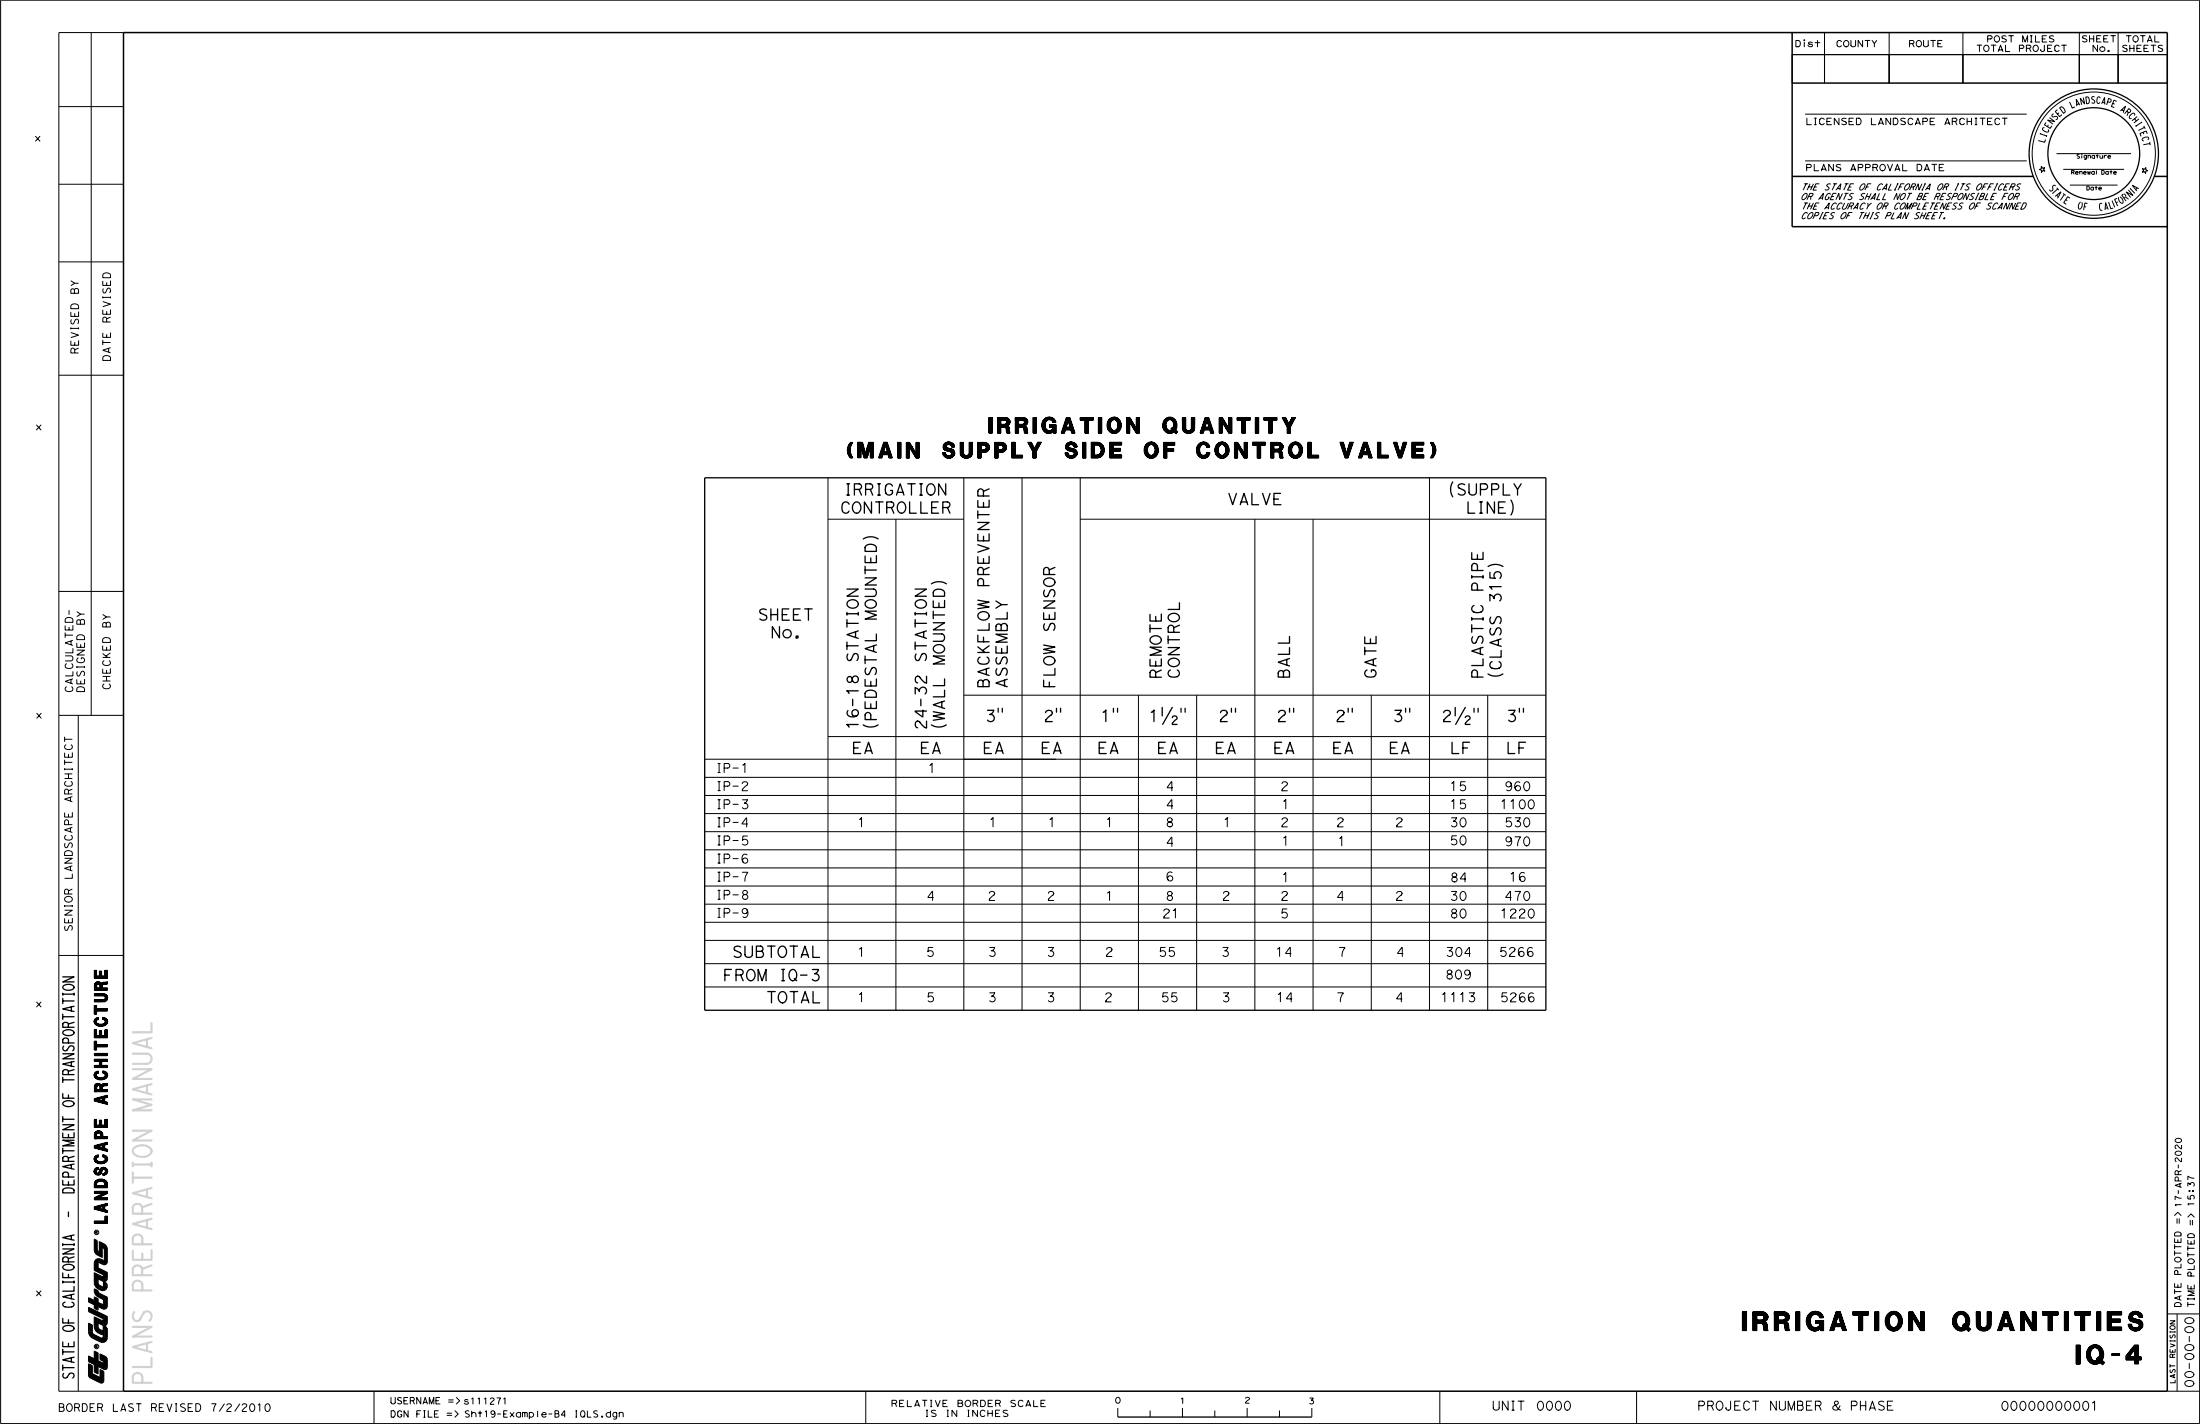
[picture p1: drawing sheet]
<svg xmlns="http://www.w3.org/2000/svg" width="432mm" height="279mm" viewBox="0 0 432 279" stroke-linecap="round" stroke-linejoin="round" font-family="sans-serif">
<g fill="none" stroke="#000" stroke-width=".2">
<path d="M.1 0h431.6v279.3h-431.6zM17.9 6.4v134M24.2 6.4h-12.7v266.6h12.7M351.7 10.7h6.4v5.6h-6.4zM351.7 16.3h73.7M351.7 10.7h73.7M354.1 8.3v.9M358.1 6.4v9.9M358.1 10.7h12.7v5.6h-12.7zM370.8 10.7h14.5v5.6h-14.5zM370.8 6.4v9.9M385.3 6.4v9.9"/>
<path d="M385.3 10.7h22.8v5.6h-22.8zM408.1 6.4v9.9M408.1 10.7h7.6v5.6h-7.6zM415.7 6.4v9.9M415.7 10.7h9.7v5.6h-9.7zM11.5 20.9h12.7M11.5 36.1h12.7M354.3 31.6h43.5M354.3 22.4h43.5M400.6 32.7l.3 .3 .4-.1-.2 .3 .3 .4-.5-.1-.2 .3v-.4l-.5-.1 .5-.2zM403.4 38.5l1.1-.9-.7 1.3M403.5 36.5a.38 .38 0 0 0-.6 0 .38 .38 0 0 0 0 .6v.1a.33 .33 0 0 1-.3 .3 .33 .33 0 0 1-.3-.3"/>
<path d="M403.6 30.1h14.7M403.7 38.3l.3 .3M403.7 36.8l.4 .5M403.9 37.1l-1.1 .9M404.9 38l.5 .3M405 33.2h11.9M405.2 38.2l-.8 1.1M405.4 39.2l.4 .2M406.3 36.3h9.3M406.3 38.9l-.5-.3-.7 1.2 .4 .3M408.4 39.7l-.3 .3-.2 .6a.34 .34 0 0 0 .3 .4 .34 .34 0 0 0 .4-.4l.1-.5-.1-.4M408.6 30.5v.6"/>
<path d="M409.7 39.9l-.5-.1-.2 1.4M412.6 40a.36 .36 0 0 0-.5 0 .36 .36 0 0 0 0 .5 .52 .52 0 0 0 .5 .8v-.1M413.9 39.6l.4 1.4 .4-.2M414.5 39.4l.6 1.3M415.5 38.9l-.5 .2 .6 1.3M415.7 39.6l-.4 .2M416.1 38.6l.4 .4a.5 .5 0 0 1 .3 .4 .5 .5 0 0 1-.4 .5 1.07 1.07 0 0 1-.6-1.2M416.8 38.1l-.3 .2 .8 1.1M416.9 38.9l.3-.3 .6 .5M416.9 38.1l.3 .1v.4M417.7 37.3l.9 1.1-1.3-.7 .9 1M418.1 36.9l.9 1.1"/>
<path d="M419.5 36.9l-.3 .3M419.8 37l-1.3-.6 .9 1.1M420.5 33.1l.4 .1 .3-.3v.4l.4 .2-.5 .1v.4l-.2-.3-.5 .1 .3-.4zM11.5 51.4h12.7M409.1 40.5l.4 .1M413.7 40.8l-.5 .1M413.8 41.1l-.5-1.3-.1 1.4M11.5 73.6h12.7M162.5 93.7v104.5M189.2 93.7v104.5M200.6 93.7v104.5M212 93.7v104.5"/>
<path d="M280.6 93.7v104.5M11.5 116h12.7M162.5 101.9h26.7M175.8 101.9v96.3M212 101.9h91.4M246.3 101.9v96.3M257.7 101.9v96.3M189.2 136.4h114.2M223.4 136.4v61.8M234.9 136.4v61.8M269.1 136.4v61.8M292 136.4v61.8"/>
<path d="M11.5 140.4h12.7M15.4 140.4v132.6M138.3 149h165.1M138.3 152.5h165.1M138.3 156.1h165.1M138.3 159.6h165.1M162.5 144.5h140.9M138.3 163.2h165.1M138.3 166.7h165.1M138.3 170.3h165.1M138.3 173.8h165.1M138.3 177.4h165.1"/>
<path d="M11.5 187.5h12.7M18.5 197.3h.4v.6h2.2v.4h-2.2v.7h-.4v-1.7h.4v.6h2.2v.4h-2.2v.7h-.4zM18.5 190.4h.4v1.1h.6v-1h.4v1h.7v-1.1h.5v1.6h-2.6zM18.5 190.4v1.6M18.5 197.3v1.7M18.6 195v.4M18.6 196.2v.4M18.6 190.4v1.6M18.6 197.3v1.7M18.7 190.4v1.6M18.7 197.3v1.7M18.7 200v.9"/>
<path d="M18.7 195v.4M18.7 196.2v.4M18.7 192.9a.72 .72 0 0 1 1.2 .1l.3-.3 .9-.1-.1 .5-.7 .1-.2 .2v.4h1v.5h-2.6v-1zM18.7 199.9l.6-.3v.4a.45 .45 0 0 0-.4 .5 .45 .45 0 0 0 .5 .4 .88 .88 0 0 0 1.2-.6l-.4-.3v-.4a.88 .88 0 0 1 .9 1 .88 .88 0 0 1-1 .8 1.13 1.13 0 0 1-1.6-1.2zM18.7 199.9v1.1M18.8 199.9v1.1M18.8 190.4v1.6M18.8 197.3v1.7M18.8 199.8v1.3M18.8 195v.4M18.8 196.2v.4M18.9 195v.4"/>
<path d="M18.9 196.2v.4M18.9 190.4v1.6M18.9 197.3v1.7M19 199.7v.5M19 192.7v1.6l-.1-1.6v1.6l-.1-1.5v1.5v-1.5l-.1 1.5v-1.4l-.2 1.4M19 195v.4M19 196.2v.4M19 191.5v.5M19 197.9v.4M19 193.8v.5M19 199.7v.4M19.1 191.5v.5"/>
<path d="M19.1 197.9v.4M19.1 193.8v.5M19.1 195v.4M19.1 196.2v.4M19.1 199.7v.4M19.2 195v.4M19.2 196.2v.4M19.2 191.5v.5M19.2 197.9v.4M19.2 193.8v.5M19.2 199.7v.4M19.3 191.5v.5"/>
<path d="M19.3 197.9v.4M19.3 193.8v.5M19.3 199.7v.3M19.3 195v.4M19.3 196.2v.4M19.3 199.6v.4M19.4 195v.4M19.4 196.2v.4M19.4 191.5v.5M19.4 197.9v.4M19.4 193.8v.5M19.5 193.8v.5"/>
<path d="M19.5 195v.4M19.5 196.2v.4M19.5 191.5v.5M19.5 197.9v.4M19.5 190.5v1.5M19.6 195v.4M19.6 196.2v.4M19.6 190.5v1.5M19.6 197.9v.4M19.6 193.8v.5M19.6 192.8v.5v-.6l-.1 .4v-.4v.4l-.1-.4-.1 .4v-.5v.5l-.1-.5v.5l-.1-.5v.5v-.4l-.1 .5v-.5v.6M19.6 193.3v.5h-.6v-.5a.35 .35 0 0 1 .3-.2 .35 .35 0 0 1 .3 .2"/>
<path d="M19.7 192.8v1.5M19.7 195v.4M19.7 196.2v.4M19.7 190.5v1.5M19.7 197.9v.4M19.8 195v.4M19.8 196.2v.4M19.8 190.5v1.5M19.8 197.9v.4M19.8 192.9v1.4M19.8 193v1.3M19.9 190.5v1.5"/>
<path d="M19.9 197.9v.4M19.9 193v1.3M19.9 195v.4M19.9 196.2v.4M19.9 192.9v1.4M20 195v.4M20 196.2v.4M20 191.5v.5M20 197.9v.4M20 192.9v1.4M20 192.8v1.5M20.1 192.8v1.5"/>
<path d="M20.1 192.8v.5M20.1 193.8v.5M20.1 195v.4M20.1 196.2v.4M20.1 191.5v.5M20.1 197.9v.4M20.2 195v.4M20.2 196.2v.4M20.2 191.5v.5M20.2 197.9v.4M20.2 192.7l-.1 .6M20.2 199.6v.4"/>
<path d="M20.2 192.7v.5M20.2 193.8v.5M20.3 192.7v.5M20.3 193.8v.5M20.3 199.6v.4M20.3 195h-1.8v.4h1.7a.39 .39 0 0 1 .5 .4 .39 .39 0 0 1-.5 .3h-1.7v.5h1.8M20.3 195a.8 .8 0 0 1 .8 .8 .8 .8 0 0 1-.8 .8M20.3 196.1v.5M20.3 195v.4M20.3 191.5v.5M20.3 197.9v.4M20.3 199.6v.5"/>
<path d="M20.4 195v.4M20.4 196.1v.5M20.4 191.5v.5M20.4 197.9v.4M20.4 199.7v.4M20.4 192.7v.5M20.4 193.8v.5M20.4 195l.1 .5M20.5 191.5v.5M20.5 197.9v.4M20.5 192.7v.4M20.5 193.8v.5"/>
<path d="M20.5 199.7v.4M20.5 196.1l-.1 .5M20.5 195v.5M20.5 196.1v.4M20.5 199.7v.5M20.6 195v.5M20.6 196.1v.4M20.6 191.5v.5M20.6 197.9v.4M20.6 192.7v.4M20.6 193.8v.5M20.6 199.7v.6"/>
<path d="M20.6 195v.6M20.6 196v.5M20.6 190.4v1.6M20.6 195.9v.6M20.7 192.7v.4M20.7 193.8v.5M20.7 199.8v1.4M20.7 195.1v1.4M20.7 190.4v1.6M20.7 197.9v.4M20.7 199.8v1.3M20.8 199.8v1.3"/>
<path d="M20.8 195.1v1.3M20.8 190.4v1.6M20.8 197.9v.4M20.8 193.8v.5M20.8 195.2v1.2M20.8 192.7v.4M20.9 192.7v.4M20.9 193.8v.5M20.9 199.9v1.1M20.9 195.2v1.1M20.9 190.4v1.6M20.9 197.9v.4"/>
<path d="M20.9 200v.9M21 195.3v.9M21 190.4v1.6M21 197.9v.4M21 193.8v.5M21 195.4v.8M21 192.6v.5M21 195.4v.7M21.1 192.6v.4M21.1 193.8v.5M21.1 195.6v.4M138.3 181h165.1"/>
<path d="M138.3 184.5h165.1M138.3 189.1h165.1M138.3 193.7h165.1M18.5 200.4v.1M18.5 210.9v.1M18.5 200.2v.5M18.5 210.7v.5M18.5 206.7h2.6v.4h-2.6zM18.5 219.6h.4v1.1h.6v-.9h.4v.9h.7v-1.1h.5v1.6h-2.6zM18.5 215.6l2.6-.7v.4l-.6 .1v.7l.6 .2v.4l-2.6-.7zM18.5 207.8h2.6v.5h-1.2v.7h1.2v.5h-2.6v-.5h1v-.7h-1zM18.5 204.3h.4v.6h2.2v.5h-2.2v.6h-.4v-1.7h.4v.6h2.2v.5h-2.2v.6h-.4z"/>
<path d="M18.5 202.1h.4v1.1h.6v-1h.4v1h.7v-1.1h.5v1.5h-2.6zM18.5 202.1v1.5M18.5 204.3v1.7M18.5 207.8v.5M18.5 209v.5M18.5 215.6v.4M18.5 219.6v1.6M18.5 200.1v.7M18.5 210.6v.7M18.5 206.7v.4M18.6 206.7v.4M18.6 200v.8"/>
<path d="M18.6 210.6v.7M18.6 202.1v1.5M18.6 204.3v1.7M18.6 207.8v.5M18.6 209v.5M18.6 215.5v.5M18.6 219.6v1.6M18.7 202.1v1.5M18.7 204.3v1.7M18.7 207.8v.5M18.7 209v.5M18.7 215.5v.5"/>
<path d="M18.7 219.6v1.6M18.7 210.5v.9M18.7 212.8a.72 .72 0 0 1 1.2 .2l.3-.3 .9-.1-.1 .4-.7 .1-.2 .2v.5h1v.4h-2.6v-1zM18.7 215.5v.6M18.7 206.7v.4M18.7 210.4l.6-.3v.5a.45 .45 0 0 0-.4 .5 .45 .45 0 0 0 .5 .3 .88 .88 0 0 0 1.2-.6l-.4-.3v-.4a.88 .88 0 0 1 .9 1 .88 .88 0 0 1-1 .8 1.13 1.13 0 0 1-1.6-1.2zM18.7 210.4v1.1M18.8 210.4v1.1M18.8 202.1v1.5M18.8 204.3v1.7M18.8 207.8v.5M18.8 209v.5"/>
<path d="M18.8 219.6v1.6M18.8 210.3v1.3M18.8 206.7v.4M18.8 215.5v.6M18.9 210.3v1.3v-.5M18.9 202.1v1.5M18.9 204.3v1.7M18.9 207.8v.5M18.9 209v.5M18.9 215.5v.6M18.9 219.6v1.6M18.9 200.3v-.5v1.3"/>
<path d="M18.9 200.6v.5M18.9 210.3v.5M18.9 206.7v.4M19 200.7v.5M19 210.3v.4M19 211.2v.5M19 212.6v1.6l-.1-1.5v1.5l-.1-1.5v1.5v-1.4l-.1 1.4v-1.3l-.2 1.3M19 203.2v.4M19 204.9v.5M19 207.8v.5M19 209v.5M19 206.7v.4"/>
<path d="M19 213.8v.4M19 210.2v.5M19 215.5v.6zM19 215.8l1.1-.3v.5zM19 200.8v.4M19 211.3v.4M19.1 203.2v.4M19.1 204.9v.5M19.1 207.8v.5M19.1 209v.5M19.1 215.4v.8M19.1 206.7v.4"/>
<path d="M19.1 213.1h.5v.7h-.6zM19.1 213.8v.4M19.1 200.8v.4M19.1 211.3v.5M19.1 210.2v.4M19.1 200.8v.5M19.1 211.4v.4M19.2 203.2v.4M19.2 204.9v.5M19.2 207.8v.5M19.2 209v.5M19.2 215.8v.4"/>
<path d="M19.2 206.7v.4M19.2 213.8v.4M19.2 200.9v.4M19.2 210.2v.4M19.2 211.4v.4M19.2 215.4v.4M19.3 203.2v.4M19.3 204.9v.5M19.3 207.8v.5M19.3 209v.5M19.3 215.4v.3M19.3 215.8v.4"/>
<path d="M19.3 213.8v.4M19.3 200.9v.4M19.3 210.2v.4M19.3 211.4v.4M19.3 206.7v.4M19.3 215.9v.3M19.3 210.1v.5M19.4 203.2v.4M19.4 204.9v.5M19.4 207.8v.5M19.4 209v.5M19.4 215.4v.3"/>
<path d="M19.4 215.9v.3M19.4 213.8v.4M19.4 200.9v.4M19.4 211.4v.4M19.4 206.7v.4M19.4 215.9v.4M19.4 215.3v.4M19.5 206.7v.4M19.5 213.8v.4M19.5 200.9v.4M19.5 211.4v.5M19.5 203.2v.4"/>
<path d="M19.5 204.9v.5M19.5 207.8v.5M19.5 209v.5M19.5 215.3v.4M19.5 215.9v.4M19.5 201l.1 .4M19.5 211.5l.1 .4M19.5 202.2v1.4M19.5 207.8v1.7M19.5 219.8v1.4M19.6 202.2v1.4M19.6 204.9v.5"/>
<path d="M19.6 207.8v1.7M19.6 215.3v.4M19.6 215.9v.4M19.6 219.8v1.4M19.6 206.7v.4M19.6 213.8v.4M19.6 201v.4M19.6 211.5v.4M19.6 212.7v.5v-.5l-.1 .4v-.5v.4l-.1-.4-.1 .4v-.4v.4l-.1-.4v.4l-.1-.4v.5v-.5l-.1 .5v-.5v.6M19.7 206.7v.4M19.7 212.7v1.5M19.7 201v.4"/>
<path d="M19.7 211.5v.4M19.7 202.2v1.4M19.7 204.9v.5M19.7 207.8v1.7M19.7 215.3v.3M19.7 215.9v.4M19.7 219.8v1.4M19.8 202.2v1.4M19.8 204.9v.5M19.8 207.8v1.7M19.8 215.2v.4M19.8 216v.3"/>
<path d="M19.8 219.8v1.4M19.8 206.7v.4M19.8 212.8v1.4M19.8 201v.4M19.8 211.5v.4M19.8 216v.4M19.8 212.9v1.3M19.9 202.2v1.4M19.9 204.9v.5M19.9 207.8v1.7M19.9 216v.4M19.9 219.8v1.4"/>
<path d="M19.9 213v1.2M19.9 201v.4M19.9 211.5v.4M19.9 206.7v.4M19.9 215.2v.4M19.9 212.8v1.4M20 203.2v.4M20 204.9v.5M20 207.8v.5M20 209v.5M20 215.2v.4M20 216v.4"/>
<path d="M20 212.8v1.4M20 200.9l-.1 .5M20 211.4l-.1 .5M20 206.7v.4M20 212.7v1.5M20 200.9v.5M20 211.4v.5M20 215.2v.3M20.1 206.7v.4M20.1 212.7v1.5M20.1 200.9v.5M20.1 211.4v.5"/>
<path d="M20.1 212.7v.5M20.1 213.8v.4M20.1 200.9v.4M20.1 203.2v.4M20.1 204.9v.5M20.1 207.8v.5M20.1 209v.5M20.1 215.1v1.3M20.2 203.2v.4M20.2 204.9v.5M20.2 207.8v.5M20.2 209v.5"/>
<path d="M20.2 215.1v1.4M20.2 212.7l-.1 .5M20.2 200.9v.4M20.2 210.1v.4M20.2 211.4v.5M20.2 212.7v.4M20.2 213.8v.4M20.2 211.4v.4M20.2 206.7v.4M20.3 206.7v.4M20.3 212.7v.4M20.3 213.8v.4"/>
<path d="M20.3 200.9v.4M20.3 210.1v.5M20.3 211.4v.4M20.3 215.1v1.4M20.3 203.2v.4M20.3 204.9v.5M20.3 207.8v.5M20.3 209v.5M20.3 200.8v.5M20.4 203.2v.4M20.4 204.9v.5M20.4 207.8v.5"/>
<path d="M20.4 209v.5M20.4 215.1v1.4M20.4 210.2v.4M20.4 206.7v.4M20.4 212.7v.4M20.4 213.8v.4M20.4 200.8v.5M20.4 211.3v.5M20.5 203.2v.4M20.5 204.9v.5M20.5 207.8v.5M20.5 209v.5"/>
<path d="M20.5 215.1v1.4M20.5 212.7v.4M20.5 213.8v.4M20.5 200.8v.5M20.5 210.2v.4M20.5 211.3v.5M20.5 206.7v.4M20.5 200.8v.4M20.5 210.2v.5M20.5 215v1.6v-1.5M20.5 200.7v.5M20.5 211.2v.5"/>
<path d="M20.6 203.2v.4M20.6 204.9v.5M20.6 207.8v.5M20.6 209v.5M20.6 215v.4M20.6 216.1v.5M20.6 212.6v.5M20.6 213.8v.4M20.6 210.2v.6M20.6 206.7v.4M20.6 219.6v1.6M20.6 202.1v1.5"/>
<path d="M20.6 216.2v.4M20.6 200.6v.6M20.6 211.1v.6M20.7 206.7v.4M20.7 212.6v.5M20.7 213.8v.4M20.7 210.3v1.4M20.7 202.1v1.5M20.7 204.9v.5M20.7 207.8v.5M20.7 209v.5M20.7 216.2v.4"/>
<path d="M20.7 219.6v1.6M20.7 210.3v1.3M20.7 215v.4M20.8 210.3v1.3M20.8 202.1v1.5M20.8 204.9v.5M20.8 207.8v.5M20.8 209v.5M20.8 215v.4M20.8 216.2v.4M20.8 219.6v1.6M20.8 206.7v.4"/>
<path d="M20.8 213.8v.4M20.8 212.6v.5M20.9 206.7v.4M20.9 212.6v.5M20.9 213.8v.4M20.9 210.4v1.1M20.9 202.1v1.5M20.9 204.9v.5M20.9 207.8v.5M20.9 209v.5M20.9 216.2v.5M20.9 219.6v1.6"/>
<path d="M20.9 212.6v.4M20.9 214.9v.5M20.9 210.5v.9M21 202.1v1.5M21 204.9v.5M21 207.8v.5M21 209v.5M21 214.9v.5M21 216.2v.5M21 219.6v1.6M21 206.7v.4M21 213.8v.4"/>
<path d="M21 200v.9M21 210.5v.9M21 216.3v.4M21 214.9v.4M21 212.6v.4M21 200.1v.7M21 210.6v.7M21.1 206.7v.4M21.1 212.6v.4M21.1 213.8v.4M21.1 200.3v.3M21.1 210.8v.3"/>
<path d="M18.5 229.8v.1M18.5 227.4h.1M18.5 229.7v.4l.1-.6v.7l.1-.8v.9v-1l.1 1.1v-1.2v1.2v-1.2l.1 .5v-.6l.1 .5v-.5v.4l.1-.4v.4l.1-.4 .1 .3v-.3v.3a.37 .37 0 0 0-.4 .4 .37 .37 0 0 0 .3 .4M18.5 227.2v.4M18.5 233.7h2.6v.5l-1.8 .8h1.8v.4h-2.6v-.4l1.8-.9-1.8 .1zM18.5 239.6h2.1v-1h.5v1.4h-2.6zM18.5 236.8l2.6-.7v.4l-.6 .2v.7l.6 .1v.4l-2.6-.7zM18.5 224.8l2.6-.7v.5l-.6 .1v.7l.6 .1v.4l-2.6-.6zM18.5 224.8v.5M18.5 236.8v.4M18.5 239.6v.4M18.5 227.1v.6"/>
<path d="M18.5 233.7v.5M18.5 235v.4M18.6 232.1l-.1 1v-.9M18.6 233.7v.5M18.6 235v.4M18.6 227v.8M18.6 232v1.1M18.6 224.8v.5M18.6 236.8v.5M18.6 239.6v.4M18.6 231.9v1.2M18.7 224.8v.5"/>
<path d="M18.7 236.8v.5M18.7 239.6v.4M18.7 226.9v1M18.7 234.9v.5M18.7 231.8v1.3M18.7 233.7v.5M18.7 224.7v.6M18.7 236.7v.6M18.7 222.1l.6-.2 .5 .1 .3 .4 .1 .6h.9v.4h-2.6v-.9zM18.8 226.8v1.2M18.8 231.7a1.39 1.39 0 0 1 2.3 .6v.8h-2.6v-1zM18.8 231.7v1.4"/>
<path d="M18.8 239.6v.4M18.8 233.7v.5M18.8 234.9v.5M18.8 224.7v.6M18.8 236.7v.6M18.9 234.8v.6M18.9 231.6v1.5M18.9 229.9v.6M18.9 224.7v.6M18.9 236.7v.6M18.9 239.6v.4M18.9 227.2v-.5v1.4"/>
<path d="M18.9 227.6v.5M18.9 233.7v.5M18.9 223v.4M19 226.7v.5M19 227.7v.4M19 230v.5M19 232.6v.5M19 220.7v.5M19 239.6v.4M19 233.7v.5M19 234.8v.6M19 226.7v.4"/>
<path d="M19 227.7v.5M19 230.1v.4M19 223v.4M19 231.5v.7M19 236.7v.7zM19 237l1.1-.2v.5zM19 224.7v.7zM19 225l1.1-.2v.5zM19 222.4a.4 .4 0 0 1 .4-.1 .4 .4 0 0 1 .3 .3v.4h-.8zM19.1 231.5v.6M19.1 232.6v.5M19.1 220.7v.5"/>
<path d="M19.1 224.7v.7M19.1 236.7v.7M19.1 239.6v.4M19.1 233.7v.5M19.1 223v.4M19.1 227.8v.4M19.1 230.2v.3M19.1 232a.96 .96 0 0 1 1.5 .3v.3h-1.7zM19.1 231.5v.5M19.1 224.6v.8M19.1 236.6v.8M19.1 234.7v.7"/>
<path d="M19.1 226.6v.5M19.1 226.6v.4M19.2 232.6v.5M19.2 220.7v.5M19.2 225v.4M19.2 237v.4M19.2 239.6v.4M19.2 233.7v.5M19.2 234.7v.7M19.2 223v.4M19.2 230.2l.2-.1 .2-.5a.8 .8 0 0 1 .9-.5 .8 .8 0 0 1 .6 .9 .8 .8 0 0 1-.9 .6M19.2 226.6v.4"/>
<path d="M19.2 227.8v.4M19.2 230.2v.4M19.2 231.4v.5M19.2 224.6v.4M19.2 236.6v.4M19.2 227.8v.5M19.3 220.7v.5M19.3 224.6v.4M19.3 225.1v.3M19.3 236.6v.4M19.3 237.1v.3M19.3 239.6v.4"/>
<path d="M19.3 226.6v.4M19.3 227.8v.5M19.3 230.2v.4M19.3 233.7v.5M19.3 223v.4M19.3 229.4v-.3a.75 .75 0 0 0-.7 1.1 .75 .75 0 0 0 1.3 0l.1-.5a.37 .37 0 0 1 .7 .1 .37 .37 0 0 1-.5 .4v.4M19.3 231.4v.5M19.3 232.6v.5M19.3 224.6v.3M19.3 236.6v.3M19.3 234.6v.8M19.3 226.6v.4a.45 .45 0 0 0-.4 .5 .45 .45 0 0 0 .5 .4 .88 .88 0 0 0 1.2-.6l-.4-.3v-.4a.88 .88 0 0 1 .9 .9 .88 .88 0 0 1-1 .8 1.13 1.13 0 0 1-1.6-1.2l.1-.1"/>
<path d="M19.3 226.6l-.7 .4M19.3 227.9v.4M19.3 225.1v.4M19.3 237.1v.4M19.3 230.1v.5M19.4 231.4v.4M19.4 232.6v.5M19.4 220.7v.5M19.4 224.6v.3M19.4 225.1v.4M19.4 236.6v.3M19.4 237.1v.4"/>
<path d="M19.4 239.6v.4M19.4 227.9v.4M19.4 230.1v.4M19.4 233.7v.5M19.4 234.6v.4M19.4 235v.4M19.4 223v.4M19.4 234.6v.3M19.4 230v.5M19.4 236.5v.4M19.5 233.7v.5M19.5 234.6v.3"/>
<path d="M19.5 235v.4M19.5 227.9v.4M19.5 229.9v.6M19.5 223v.4M19.5 231.4v.4M19.5 232.6v.5M19.5 220.7v.5M19.5 224.6v.3M19.5 225.1v.4M19.5 236.5v.4M19.5 237.1v.4M19.5 239.6v.4"/>
<path d="M19.5 227.9l.1 .4M19.5 224.5v.4M19.5 234.5v.4M19.6 229.7l-.1 .8M19.6 231.4v.4M19.6 232.6v.5M19.6 224.5v.4M19.6 225.1v.4M19.6 236.5v.4M19.6 237.1v.4M19.6 239.6v.4M19.6 233.7v.5"/>
<path d="M19.6 234.5v.4M19.6 235v.4M19.6 227.9v.4M19.6 229.5v1M19.6 223v.4M19.6 229.4v1.1M19.6 234.5v.3M19.6 231.3v.5M19.7 233.7v.5M19.7 234.5v.3M19.7 235v.4M19.7 223v.4"/>
<path d="M19.7 227.9v.4M19.7 229.3v1.1M19.7 231.3v.5M19.7 232.6v.5M19.7 224.5v.4M19.7 225.2v.4M19.7 236.5v.4M19.7 237.2v.3M19.7 239.6v.4M19.7 222.5v-.5v.5l-.1-.6v.5l-.1-.5v.4v-.4l-.1 .4v-.4l-.1 .4v-.4v.4l-.1-.4v.4l-.1-.4v.5l-.1-.4v.5l-.1-.5v1.4v-1.4l-.1 1.4v-1.3v1.3v-1.3l-.1 1.3v-1.2l-.2 1.2M19.7 236.5v.3M19.7 222v1.4"/>
<path d="M19.7 229.2v1.2M19.7 234.4v.4M19.8 231.3v.5M19.8 232.6v.5M19.8 224.5v.3M19.8 225.2v.4M19.8 236.5v.3M19.8 237.2v.4M19.8 239.6v.4M19.8 222v1.4M19.8 233.7v.5M19.8 234.4v.4"/>
<path d="M19.8 235v.4M19.8 227.9v.4M19.8 229.2v1.1M19.8 236.4v.4M19.9 225.2v.4M19.9 237.2v.4M19.9 239.6v.4M19.9 222.1v1.3M19.9 227.9v.4M19.9 229.1v1.1M19.9 233.7v.5M19.9 234.4v.3"/>
<path d="M19.9 235v.4M19.9 231.3v.5M19.9 232.6v.5M19.9 224.4v.4M19.9 236.4v.4M19.9 229.1v1M19.9 234.3v.4M20 231.3v.5M20 232.6v.5M20 220.7v.5M20 224.4v.4M20 225.2v.4"/>
<path d="M20 236.4v.4M20 237.2v.4M20 239.6v.4M20 222.2v1.2M20 227.9l-.1 .4M20 229.1l-.1 .9M20 233.7v.5M20 234.3v.4M20 235v.4M20 227.9v.4M20 229.1v.6M20 231.4l.1 .4"/>
<path d="M20 225.3v.4M20.1 233.7v.5M20.1 234.3v.3M20.1 235v.4M20.1 222.3v1.1M20.1 227.9v.4M20.1 229.1v.5M20.1 231.4v.4M20.1 232.6v.5M20.1 220.7v.5M20.1 224.4v1.3M20.1 236.4v1.3"/>
<path d="M20.1 239.6v.4M20.1 222.5v.9M20.2 231.4v.4M20.2 232.6v.5M20.2 220.7v.5M20.2 224.4v1.3M20.2 236.4v1.3M20.2 239.6v.4M20.2 233.7l-.1 .5M20.2 234.2v.4M20.2 229v.5M20.2 226.6v.4"/>
<path d="M20.2 227.9v.4M20.2 223v.4M20.2 230.2v.4M20.2 233.7v.9M20.2 235v.4M20.2 231.4l.1 .5M20.3 223v.4M20.3 233.7v.9M20.3 235v.4M20.3 230.2v.4M20.3 226.6v.4M20.3 227.8v.5"/>
<path d="M20.3 229v.4M20.3 224.3v1.4M20.3 236.3v1.4M20.3 233.7v.8M20.3 231.4v.5M20.3 232.6v.5M20.3 220.7v.5M20.3 239.6v.4M20.4 231.4v.5M20.4 232.6v.5M20.4 220.7v.5M20.4 224.3v1.4"/>
<path d="M20.4 236.3v1.4M20.4 239.6v.4M20.4 233.7l-.1 .8M20.4 226.6v.5M20.4 231.5v.5M20.4 233.7v.8M20.4 235v.4M20.4 223v.4M20.4 229v.4M20.4 227.8v.4M20.4 230.2v.4M20.5 220.7v.5"/>
<path d="M20.5 224.3v1.4M20.5 236.3v1.4M20.5 239.6v.4M20.5 223v.4M20.5 229v.4M20.5 226.6v.5M20.5 227.7v.5M20.5 230.2v.4M20.5 233.7v.8M20.5 235v.4M20.5 237.8v-1.5v1.5M20.5 231.5v.6"/>
<path d="M20.5 233.7v.7M20.5 229.1v.4M20.5 224.3v1.5v-1.5M20.5 232.6v.5M20.5 226.7v.4M20.6 231.5v.6M20.6 232.6v.5M20.6 220.7v.5M20.6 224.3v.4M20.6 225.4v.4M20.6 236.3v.4M20.6 237.4v.4"/>
<path d="M20.6 239.6v.4M20.6 223v.4M20.6 226.7v.6M20.6 229.1v.5M20.6 235v.4M20.6 231.6v.7M20.6 224.2v.4M20.6 236.2v.4M20.6 233.7v.7M20.6 227.6v.6M20.6 230.1v.4M20.6 231.6v1.5"/>
<path d="M20.6 238.6v1.4M20.7 233.7v.7M20.7 235v.4M20.7 223v.4M20.7 226.7v1.4M20.7 229.1v.6M20.7 230v.5M20.7 231.6v1.5M20.7 225.4v.4M20.7 237.4v.4M20.7 238.6v1.4M20.7 229.2v1.3"/>
<path d="M20.7 233.7v.6M20.7 224.2v.4M20.7 236.2v.4M20.8 226.8v1.3M20.8 229.2v1.2M20.8 231.7v1.4M20.8 224.2v.4M20.8 225.4v.4M20.8 236.2v.4M20.8 237.4v.4M20.8 238.6v1.4M20.8 235v.4"/>
<path d="M20.8 223v.4M20.8 226.8v1.2M20.8 233.7v.6M20.8 225.4v.5M20.8 237.4v.5M20.9 223v.4M20.9 233.7v.6M20.9 235v.4M20.9 226.9v1.1M20.9 229.3v1.1M20.9 231.8v1.3M20.9 225.4v.5"/>
<path d="M20.9 237.4v.5M20.9 238.6v1.4M20.9 233.7v.5M20.9 226.9v1M20.9 229.3v1M20.9 224.2v.4M20.9 236.2v.4M21 231.9v1.2M21 224.1v.5M21 225.5v.4M21 236.1v.5M21 237.5v.4"/>
<path d="M21 238.6v1.4M21 223v.4M21 235v.4M21 227v.8M21 229.4v.8M21 232v1.1M21 233.7v.5M21 229.5v.7M21 232.1v1M21.1 233.7v.5M21.1 235v.4M21.1 223v.4"/>
<path d="M21.1 227.3v.3M21.1 229.7v.3M426.8 238.5l.7-.7 .6 .7M429.4 238.8l.6-.6 .7 .6M18.5 249.7l.8 1.2M18.5 249.2l1.8 .9M18.5 249.7l1.5 .7h.2l.1-.3M18.5 249.7v1.9a1.7 1.7 0 0 0 2.1 1.5l.4-.5 .1-.3-.2-.5-1.6-.9M18.5 255.2l-1.1-.6v.9l1.1 .5M18.5 255.2v-.7l.8 .3v.7M18.5 256v.7l.8 .4v-.7M18.5 255.2l.8 1.2"/>
<path d="M19.3 248.8l1.8 .9M19.3 250.9v1l.8 .6 .2-.2v-.9M19.3 255.5l-.8 .5M19.3 248.8l-.8 .4M19.5 245.6l-.3-.2-.1-.3v-1.7l-.6-.3v2.1a1.2 1.2 0 0 0 .7 1.1l.9 .4M19.5 243.6v2M19.5 245.6l.6 1.1M19.5 243.6l.6 1.1M19.5 243.6l.9 .4M20.1 244.7l.2 .2 .2 .4v1.9l-.2 .1a1.14 1.14 0 0 0-1.6 0l-.2 .5v1.4M20.1 244.7v2M20.2 258.8v.2l-.3 .1-1.4-.7v1.8a1.62 1.62 0 0 0 1.2 1.6"/>
<path d="M20.3 255l-.1 .9-.9-.4M20.4 244a1.21 1.21 0 0 1 .7 1.1v2.5a.58 .58 0 0 1-.9 .5l-.9-.4v1.1M20.4 252h.1M20.4 250v.3M20.8 252.3h.1M20.9 252.3h.1M21.1 258.3v1.2a.59 .59 0 0 1-.9 .6M21.1 254.5v1.7a.63 .63 0 0 1-1 .6l-.8-.4M21.1 254.5l-1.5-.7-.3-.6-.8-.3a1.6 1.6 0 0 0 .8 1.6l1 .5M21.1 249.7v1.2a.59 .59 0 0 1-.9 .5M21.1 258.3l-3.7-1.8v.8l2.8 1.5M21.1 258.3l-.9 .5"/>
<path d="M21.1 249.7l-.8 .4M21.1 254.5l-.8 .5M425.4 257.8h6.3M427.3 257.8v15.2M18.1 269.4v-1.4l-.7-.4v2.2l.1 .4 2.2 1.1a.48 .48 0 0 0 .7-.4v-1.8l-.8-.4v1.5M20.2 260.1v.8l-.2 .1a.83 .83 0 0 1-.7-.7v-.7l1.3 .7M20.6 260.3l.4 .4 .1 1.8a.94 .94 0 0 1-1.4 .8l-1.5-.7a1.5 1.5 0 0 1-.8-1.4v-1.6l.7 .4v1.3l.2 .4 1.7 .9 .2-.3v-.5h-.5M20.7 260.3l.4 .6M20.8 268.3l-.3 .1M21.1 268.3v-1.5l-.2-.5-1.3-.7v1.2l.7 .3v.4l-1-.5v-1.5l-.8-.4v1.5l-1.1-.6v1.2l1.1 .5v1.5l.8 .4v-1.5l1.1 .6a.45 .45 0 0 0 .7-.4M73.4 273v6.3M169.9 273v6.3"/>
<path d="M219.4 276.3v1.7M225.7 276.8v1.2M232.1 276.3v1.7M238.4 276.8v1.2M244.8 276.3v1.7M251.1 276.8v1.2M257.5 276.3v1.7M282.6 273v6.3M321.2 273v6.3M425.4 273h6.3"/>
<circle cx="354.1" cy="7.9" r=".09"/>
<circle cx="408.6" cy="30.2" r=".06"/>
<circle cx="411" cy="30.1" r="12.1"/>
<circle cx="19" cy="241.8" r=".44"/>
<circle cx="19" cy="264.2" r=".44"/>
</g>
<g fill="none" stroke="#000" stroke-width=".3">
<path d="M24.2 6.4h401.2v266.6h-401.2zM351.7 6.4v38.1h73.7M351.7 34.6h47.4M422.8 34.6h2.6M17.5 255.2l3.1 1.5M17.5 256.9l3.3 1.6v1l-.3 .3-1.5-.7M17.5 257.1l3.1 1.5v.9l-.2 .1-1.4-.7M17.5 255l3.3 1.6M17.7 259.9v1.3a1.21 1.21 0 0 0 .6 1.1l1.5 .7a.65 .65 0 0 0 1-.5v-1.6l-.2-.3-.2-.1M17.8 260v1.2a1.03 1.03 0 0 0 .6 1l1.5 .7a.48 .48 0 0 0 .7-.4v-1.6l-.2-.2M18.6 253.1l.5 .2 .5 .6 1.3 .7v1.6a.51 .51 0 0 1-.7 .5l-1.1-.5v.7l-.5-.3v-.7l-1.1-.5v-.6l1.1 .6v-.7l.5 .2v.7l1.1 .4 .2-.3v-.8a2.04 2.04 0 0 1-1.8-1.7zM18.7 243.4l.1 2.1a1.49 1.49 0 0 0 1.1 .9"/>
<path d="M18.8 258.6v1.6a1.39 1.39 0 0 0 1.6 1.3M18.8 251.6a1.37 1.37 0 0 0 1.7 1.3l.3-.6M18.8 253.2a1.2 1.2 0 0 0 .7 1.1l1.1 .5v1.7M18.8 254.7v2M18.8 243.4l.1 2a1.36 1.36 0 0 0 1 .9M19 245.2l.2 .5 .7 .4M19 258.7v1.5a1.16 1.16 0 0 0 1.4 1.1M19 253.2l.3 .8 1.5 .7v1.9M19 254.8v2M19 251.6a1.22 1.22 0 0 0 1.4 1.1l.2-.4-.1-.3M19.6 243.9l1.1 .6M19.6 244.2l.9 .6 .2 .5"/>
<path d="M19.6 244.1l1 .6 .2 .6M19.6 244.1l1 .5M19.7 244.3v1.7M19.8 244.4v1.7M20.4 244.4l.4 .3 .1 .6M20.4 250.3l-.1 .2-.4 .1-1.3-.7v1.7a1.57 1.57 0 0 0 2 1.4l.3-.7M20.4 251.8l.4 .5M20.4 250l-1.8-.8v-1.4a.75 .75 0 0 1 1.1-.6l.5 .2h.3l.1-2.1a.79 .79 0 0 0-.7-.8v2a1.52 1.52 0 0 1-1.3-1.3v-1.9l.4 .2v1.6a.79 .79 0 0 0 .6 .7v-2a1.52 1.52 0 0 1 1.3 1.3v2.5a.46 .46 0 0 1-.6 .4l-.8-.4-.3 .1-.1 1.2 1.8 .8v1.2a.47 .47 0 0 1-.6 .4l-1.2-.6v1a1.04 1.04 0 0 0 1.3 .8v-.9l.4 .3 .1 .4M20.5 258.9a.51 .51 0 0 1-.7 .4M20.6 255.7a.48 .48 0 0 1-.7 .5M20.6 250.3a.51 .51 0 0 1-.7 .4M20.6 247.6l-.1 .1a1.77 1.77 0 0 0-1.4-.4l-.3 .5v1.3l1.8 .8v1l-.2 .1-1.6-.8v1.5"/>
<path d="M20.7 245.1v2.5M20.7 258.9a.68 .68 0 0 1-1 .6M20.8 255.7a.65 .65 0 0 1-1 .6M20.8 250.3a.68 .68 0 0 1-1 .6M20.8 247.6l-.3 .3-.9-.4-.5 .1-.1 1.4 1.8 .8v1.1l-.3 .2h-.2l-1.3-.6v1.2M20.8 247.2a.42 .42 0 0 1-.6 .4M20.8 245.1v2.5M17.5 267l3 1.4 .3-.1M17.5 266.8l3.1 1.5M17.5 266.4l2.9 1.4v-.9l-.6-.4M17.5 267.8l.5 .2M17.5 267.1l1.1 .5"/>
<path d="M17.5 266.2l1.1 .6M17.6 269.8l.2 .4 2 .9M17.6 267.8v2M17.7 269.9l2.2 1.1M17.7 267.9v1.9l2.3 1.1v-1.9M17.9 268v1.7l2 1v-1.7M18 269.7l1.8 .8M18 269.5l1.8 .9M18.6 265.3l.5 .2M18.6 269.1l.5 .3M18.8 265.3v3.9M18.9 265.4v3.9"/>
<path d="M19 265.5v3.8M19.1 267.9l1.4 .7 .4-.1v-.2M19.1 267.1l1.3 .6M19.8 265.8l.8 .4 .3 .4v1.7M19.8 266l.9 .5 .1 .3M19.8 266.3l.9 .4v1.5l-3.2-1.5M19.8 266.7l.6 .3M19.8 266.4l.8 .4v1.2l-3.1-1.5M19.8 266.1l.9 .5M19.8 268.9l.5 .3v1.7l-.3 .3-2.2-.9-.3-.5M20.1 269.1v1.8v.2h-.3M20.4 260.9l-.1 .2a.92 .92 0 0 1-1.2-.8v-.9l1.2 .5a.46 .46 0 0 0 .6-.4v-1.1l-3.4-1.7v.6l2.9 1.4-.1 .4-.2 .1-1.5-.6v1.6a1.57 1.57 0 0 0 1.8 1.5"/>
<path d="M20.5 262.3a.58 .58 0 0 1-.8 .5M20.6 260.4l-.2-.1v2l-.1 .2-.5 .1-1.6-.8-.2-.5v-1.2l-.5-.3a2.48 2.48 0 0 0 .4 2.5l1.9 .9a.81 .81 0 0 0 1.1-.7v-1.6l-.3-.5"/>
</g>
<g fill="none" stroke="#000" stroke-width=".25">
<path d="M138.3 93.7h165.1v104.5h-165.1zM285.1 94.6a2.79 2.79 0 0 0 0 2.9M296.6 98.1a2.79 2.79 0 0 1 0 3M169.4 105.7a2.79 2.79 0 0 1 3 0M182.8 114.5a2.79 2.79 0 0 1 2.9 0M292.1 111.2a2.79 2.79 0 0 1 2.9 0M195.9 139v.7M196.7 139v.7M207.4 139v.7M208.2 139v.7M218.5 139v.7M219.3 139v.7"/>
<path d="M228.1 138.8v1.7M230.1 138.8l-1.9 3.3M231.8 139v.7M232.6 139v.7M241.7 139v.7M242.5 139v.7M253.1 139v.7M253.9 139v.7M264.6 139v.7M265.4 139v.7M275.9 139v.7M276.7 139v.7"/>
<path d="M285.6 138.8v1.7M287.6 138.8l-1.9 3.3M289.3 139v.7M290.1 139v.7M292 132.2a2.79 2.79 0 0 0 3 0M298.2 139v.7M299 139v.7M169.4 142.2a2.79 2.79 0 0 0 3 0M182.8 142.2a2.79 2.79 0 0 0 2.9 0M230.1 140.8a.47 .47 0 0 1 .6-.3 .47 .47 0 0 1 .3 .6l-.9 .7v.3h.9M287.6 140.8a.47 .47 0 0 1 .6-.3 .47 .47 0 0 1 .3 .6l-.9 .7v.3h.9M12.3 194.9v.4"/>
<path d="M12.3 195.9v1M12.3 199v1M12.3 199.5h2.2M12.3 196.4h2.2M12.3 195.1h2.2M12.3 191.7h2.2l-2.2 1h2.2M12.4 193.5l.3-.2a1.4 1.4 0 0 1 1.8 .4 1.37 1.37 0 0 1-2.2 .1zM14 197.6v.7M14.5 194.9v.4M14.5 197.4l-2.2 .6 2.2 .5M12.3 214.6v.9h2.2M12.3 211.4v1"/>
<path d="M12.3 219.1v1M12.3 219.6h2.2M12.3 211.9h2.2M12.3 206.8h2.2l-2.2 .9h2.2M12.4 216.3l.3-.2a1.4 1.4 0 0 1 1.8 .4 1.37 1.37 0 0 1-2.2 .1zM12.4 202.4l.3-.2a1.4 1.4 0 0 1 1.8 .4 1.37 1.37 0 0 1-2.2 .1zM12.5 205.3a.53 .53 0 0 0 .1 .8 .53 .53 0 0 0 .8-.4 .57 .57 0 0 1 .8-.5 .57 .57 0 0 1 .1 1M13.4 210.2a.61 .61 0 0 0-.5-.3 .61 .61 0 0 0-.6 .3v.6h2.2M13.4 200.9a.61 .61 0 0 0-.5-.3 .61 .61 0 0 0-.6 .3v.7h2.2M13.4 214.8v.7M13.4 204.6v-.6a.62 .62 0 0 0-.5-.3 .62 .62 0 0 0-.6 .3v.6h2.2M14 208.4v.8"/>
<path d="M14.5 209.9l-1.1 .3v.6M14.5 208.3l-2.2 .5 2.2 .5M14.5 200.6l-1.1 .3v.7M12.3 225.3v1M12.3 225.8h2.2M12.3 220.7h2.2l-2.2 1h2.2M12.4 233.4a1.66 1.66 0 0 1 2.1 .2v.5h-2.2zM13.4 227.2a.61 .61 0 0 0-.5-.3 .61 .61 0 0 0-.6 .3v.7h2.2M13.4 237.8v.9M13.4 230.9v-.6a.62 .62 0 0 0-.5-.3 .62 .62 0 0 0-.6 .3v.6h2.2M13.4 222.6v.6M13.4 231.9v.6"/>
<path d="M14 228.5v.8M14.5 231.5v1h-2.2v-.9M14.5 228.4l-2.2 .5 2.2 .5M14.5 226.9l-1.1 .3v.7M14.5 223.7h-2.2l2.2 .6-2.2 .5h2.2M14.5 222.2v1h-2.2v-.9M12.3 258.7v.9h2.2M12.3 249.8v.9h2.2M12.3 244v.4M12.3 251.4v.3M12.3 251.5h2.2M12.3 244.2h2.2"/>
<path d="M12.3 245.1h2.2l-2.2 .9h2.2M12.4 248.4l.3-.2a1.4 1.4 0 0 1 1.8 .5 1.37 1.37 0 0 1-2.2 0zM12.8 255.5a.5 .5 0 0 0-.5 .6 .5 .5 0 0 0 .7 .4 1.13 1.13 0 0 0 1.5-.5l-.1-.4-.3-.1M13.4 247a.61 .61 0 0 0-.5-.4 .61 .61 0 0 0-.6 .4v.6h2.2M13.4 250v.7M13.4 258.9v.7M14 242.4v.8M14 254v.8M14.5 252.4v.9h-2.2M14.5 244v.4M14.5 251.4v.3M14.5 253.9l-2.2 .5 2.2 .5"/>
<path d="M14.5 246.6l-1.1 .4v.6M14.5 242.3l-2.2 .5 2.2 .5M12.3 264.7v1.1M12.3 267.8v1.1M12.3 268.3h2.2M12.3 265.3h2.2M12.4 260.4l.3-.2a1.4 1.4 0 0 1 1.8 .4 1.37 1.37 0 0 1-2.2 .1zM12.5 269.5a.53 .53 0 0 0 .1 .9 .53 .53 0 0 0 .8-.5 .57 .57 0 0 1 .8-.5 .57 .57 0 0 1 .1 1M13.4 263.6v.6M14 266.4v.8M14.5 266.3l-2.2 .5 2.2 .5M14.5 263.3v.9h-2.2v-.9"/>
<path d="M17.5 266.2v.9M17.5 267.8v2M18 268v1.7M18.6 265.3v3.8M19.1 265.5v3.9M19.8 265.8v.9M19.8 268.9v1.6M20.8 266.8v1.5M219.4 278h38.1"/>
<circle cx="411" cy="30.1" r="9"/>
<circle cx="411" cy="30.1" r="12.7"/>
</g>
<g fill="none" stroke="#d0d3d4" stroke-width=".42">
<path d="M26.1 209.8h3.6l-3.6 1.9h3.6M26.1 206.7h2.7a1 1 0 0 1 .9 1 1 1 0 0 1-.9 1h-2.7M28.9 203.9v1.5M28.9 213v1.5M29.7 200.7v1.8h-3.6M29.7 215.7h-3.6l3.6 1.1-3.6 1h3.6M29.7 212.7l-3.6 1 3.6 1M29.7 203.7l-3.6 1 3.6 1M26.1 228.1v.8M26.1 228.5h3.6M26.1 221.9h3.6l-3.6 1.9h3.6M26.1 230.1v2"/>
<path d="M26.1 231.1h3.6M26.2 225.3a2.29 2.29 0 0 1 3.5 .4 1.51 1.51 0 0 1-1.9 1.3 1.37 1.37 0 0 1-1.7-1.5zM27.9 236.9a.96 .96 0 0 0-.9-.7 .96 .96 0 0 0-.9 .7v1.2h3.6M28.9 233.3v1.6M28.9 239.4v1.5M29.7 228.1v.8M29.7 239.1l-3.6 1 3.6 1.1M29.7 236.2l-1.8 .7v1.2M29.7 233.1l-3.6 1 3.6 1M26.4 257.4a.99 .99 0 0 0-.3 1.2 .99 .99 0 0 0 1.1 .6l.6-.9a1.06 1.06 0 0 1 1.5-.9 1.12 1.12 0 0 1 0 1.8M27.9 249a.96 .96 0 0 0-.9-.7 .96 .96 0 0 0-.9 .7v1.2h3.6M27.9 253.2v-1.2a.97 .97 0 0 0-.9-.7 .97 .97 0 0 0-.9 .7v1.2h3.6"/>
<path d="M27.9 244.1v-1.2a.97 .97 0 0 0-.9-.7 .97 .97 0 0 0-.9 .7v1.2h3.6M27.9 245.9v1.3M29.7 248.3l-1.8 .7v1.2M29.7 245.3v1.9h-3.6v-1.8M26.1 260.3h3.6l-3.6 2h3.6M27.9 271.3v-1.2a.97 .97 0 0 0-.9-.7 .97 .97 0 0 0-.9 .7v1.2h3.6M28.9 263.5v1.6M29.7 266.4v1.8h-3.6M29.7 263.3l-3.6 1 3.6 1"/>
</g>
<g font-size="3.7">
<text x="342" y="261.1">IRRIGATION QUANTITIES</text>
<text x="407.5" y="267.6">IQ-4</text>
</g>
<g font-size="3">
<text x="166.3" y="89.8">(MAIN SUPPLY SIDE OF CONTROL VALVE)</text>
<text x="194.1" y="85">IRRIGATION QUANTITY</text>
</g>
<g font-size="2.2">
<text x="164.8" y="100.7">CONTROLLER</text>
<text x="165.7" y="97.1">IRRIGATION</text>
<text x="240.8" y="99">VALVE</text>
<text x="284.1" y="97.1">(SUPPLY</text>
<text x="286.6" y="100.7">LINE)</text>
<text x="194.1" y="102.1" transform="rotate(-90 194.1 102.1)">TER</text>
<text x="172" y="113" transform="rotate(-90 172 113)">TED)</text>
<text x="172" y="119.6" transform="rotate(-90 172 119.6)">OUN</text>
<text x="194.1" y="115.3" transform="rotate(-90 194.1 115.3)">PREVEN</text>
<text x="207.1" y="117.5" transform="rotate(-90 207.1 117.5)">SOR</text>
<text x="291.1" y="116.2" transform="rotate(-90 291.1 116.2)">PIPE</text>
<text x="294.6" y="118.4" transform="rotate(-90 294.6 118.4)">315)</text>
<text x="148.7" y="121.7">SHEET</text>
<text x="151.2" y="125.2">No.</text>
<text x="172" y="121.8" transform="rotate(-90 172 121.8)">M</text>
<text x="185.4" y="121.8" transform="rotate(-90 185.4 121.8)">TED)</text>
<text x="197.7" y="124.1" transform="rotate(-90 197.7 124.1)">BLY</text>
<text x="207.1" y="124.1" transform="rotate(-90 207.1 124.1)">SEN</text>
<text x="168.5" y="130" transform="rotate(-90 168.5 130)">STATION</text>
<text x="181.8" y="130" transform="rotate(-90 181.8 130)">STATION</text>
<text x="185.4" y="130.6" transform="rotate(-90 185.4 130.6)">M</text>
<text x="185.4" y="128.4" transform="rotate(-90 185.4 128.4)">OUN</text>
<text x="227.9" y="126.7" transform="rotate(-90 227.9 126.7)">OTE</text>
<text x="231.5" y="126.7" transform="rotate(-90 231.5 126.7)">TROL</text>
<text x="194.1" y="135.1" transform="rotate(-90 194.1 135.1)">BACKFLOW</text>
<text x="197.7" y="135.1" transform="rotate(-90 197.7 135.1)">ASSEM</text>
<text x="207.1" y="135.1" transform="rotate(-90 207.1 135.1)">FLOW</text>
<text x="227.9" y="133.3" transform="rotate(-90 227.9 133.3)">REM</text>
<text x="231.5" y="133.3" transform="rotate(-90 231.5 133.3)">CON</text>
<text x="253.1" y="133.3" transform="rotate(-90 253.1 133.3)">BALL</text>
<text x="270.1" y="133.3" transform="rotate(-90 270.1 133.3)">GATE</text>
<text x="291.1" y="133.3" transform="rotate(-90 291.1 133.3)">PLASTIC</text>
<text x="294.6" y="133.3" transform="rotate(-90 294.6 133.3)">(CLASS</text>
<text x="168.5" y="143.3" transform="rotate(-90 168.5 143.3)">16-18</text>
<text x="172" y="143.3" transform="rotate(-90 172 143.3)">(PEDESTAL</text>
<text x="181.8" y="143.3" transform="rotate(-90 181.8 143.3)">24-32</text>
<text x="185.4" y="143.3" transform="rotate(-90 185.4 143.3)">(WALL</text>
<text x="193.3" y="141.6">3&quot;</text>
<text x="204.8" y="141.6">2&quot;</text>
<text x="215.9" y="141.6">1&quot;</text>
<text x="225.4" y="141.6">1½&quot;</text>
<text x="239.1" y="141.6">2&quot;</text>
<text x="250.5" y="141.6">2&quot;</text>
<text x="262" y="141.6">2&quot;</text>
<text x="273.3" y="141.6">3&quot;</text>
<text x="282.9" y="141.6">2½&quot;</text>
<text x="295.6" y="141.6">3&quot;</text>
<text x="167.1" y="147.9">EA</text>
<text x="180.5" y="147.9">EA</text>
<text x="192.8" y="147.9">EA</text>
<text x="204.2" y="147.9">EA</text>
<text x="215.3" y="147.9">EA</text>
<text x="227" y="147.9">EA</text>
<text x="238.4" y="147.9">EA</text>
<text x="249.9" y="147.9">EA</text>
<text x="261.4" y="147.9">EA</text>
<text x="272.5" y="147.9">EA</text>
<text x="284.5" y="147.9">LF</text>
<text x="295.5" y="147.9">LF</text>
<text x="143.6" y="187.9">SUBTOTAL</text>
<text x="141.9" y="192.4">FROM IQ-3</text>
<text x="150.3" y="196.8">TOTAL</text>
</g>
<g font-size="1.8">
<text x="140.5" y="151.6">IP-1</text>
<text x="140.5" y="155.1">IP-2</text>
<text x="182.1" y="151.6">1</text>
<text x="228.8" y="155.1">4</text>
<text x="251.3" y="155.1">2</text>
<text x="284.4" y="155.1">15</text>
<text x="295.2" y="155.1">960</text>
<text x="140.5" y="158.7">IP-3</text>
<text x="228.8" y="158.7">4</text>
<text x="251.5" y="158.7">1</text>
<text x="284.4" y="158.7">15</text>
<text x="294.3" y="158.7">1100</text>
<text x="140.5" y="162.2">IP-4</text>
<text x="140.5" y="165.8">IP-5</text>
<text x="168.2" y="162.2">1</text>
<text x="194" y="162.2">1</text>
<text x="205.6" y="162.2">1</text>
<text x="216.9" y="162.2">1</text>
<text x="228.7" y="162.2">8</text>
<text x="228.8" y="166">4</text>
<text x="240" y="162.2">1</text>
<text x="251.3" y="162.2">2</text>
<text x="251.5" y="165.9">1</text>
<text x="262.2" y="162.2">2</text>
<text x="262.5" y="166">1</text>
<text x="273.8" y="162.2">2</text>
<text x="284.5" y="162.2">30</text>
<text x="284.5" y="165.8">50</text>
<text x="295.2" y="166">970</text>
<text x="295.2" y="162.2">530</text>
<text x="140.5" y="169.4">IP-6</text>
<text x="140.5" y="172.9">IP-7</text>
<text x="228.7" y="172.8">6</text>
<text x="251.5" y="173">1</text>
<text x="284.5" y="173">84</text>
<text x="296.1" y="172.9">16</text>
<text x="140.5" y="176.5">IP-8</text>
<text x="181.8" y="176.7">4</text>
<text x="193.8" y="176.7">2</text>
<text x="205.4" y="176.7">2</text>
<text x="216.9" y="176.7">1</text>
<text x="228.7" y="176.7">8</text>
<text x="239.8" y="176.7">2</text>
<text x="251.3" y="176.7">2</text>
<text x="262.2" y="176.7">4</text>
<text x="273.8" y="176.7">2</text>
<text x="284.5" y="176.7">30</text>
<text x="295.2" y="176.7">470</text>
<text x="140.5" y="180">IP-9</text>
<text x="228.1" y="180.1">21</text>
<text x="251.2" y="180.1">5</text>
<text x="284.5" y="180.1">80</text>
<text x="294.3" y="180.1">1220</text>
<text x="168.2" y="187.7">1</text>
<text x="181.7" y="187.7">5</text>
<text x="193.9" y="187.7">3</text>
<text x="205.4" y="187.7">3</text>
<text x="216.8" y="187.7">2</text>
<text x="227.3" y="187.7">55</text>
<text x="239.6" y="187.7">3</text>
<text x="250.3" y="187.7">14</text>
<text x="262.5" y="187.7">7</text>
<text x="274" y="187.7">4</text>
<text x="283.7" y="187.7">304</text>
<text x="294.2" y="187.7">5266</text>
<text x="168.2" y="196.6">1</text>
<text x="181.8" y="196.6">5</text>
<text x="193.9" y="196.6">3</text>
<text x="205.4" y="196.6">3</text>
<text x="216.7" y="196.6">2</text>
<text x="227.8" y="196.6">55</text>
<text x="239.7" y="196.6">3</text>
<text x="250.4" y="196.6">14</text>
<text x="262.2" y="196.6">7</text>
<text x="273.8" y="196.6">4</text>
<text x="282.7" y="196.6">1113</text>
<text x="283.6" y="192.1">809</text>
<text x="294.4" y="196.6">5266</text>
<text x="430.6" y="272.3" transform="rotate(-90 430.6 272.3)">00-00-00</text>
<text x="292.8" y="276.7">UNIT</text>
<text x="301.4" y="276.7">0000</text>
<text x="333.1" y="276.7">PROJECT NUMBER &amp; PHASE</text>
<text x="392.6" y="276.7">00000000001</text>
</g>
<g font-size="1.5">
<text x="15.4" y="57.8" transform="rotate(-90 15.4 57.8)">BY</text>
<text x="21.7" y="63.4" transform="rotate(-90 21.7 63.4)">REVISED</text>
<text x="15.4" y="69.5" transform="rotate(-90 15.4 69.5)">REVISED</text>
<text x="21.7" y="71" transform="rotate(-90 21.7 71)">DATE</text>
<text x="16.6" y="122.8" transform="rotate(-90 16.6 122.8)">BY</text>
<text x="21.7" y="123.3" transform="rotate(-90 21.7 123.3)">BY</text>
<text x="14.3" y="136" transform="rotate(-90 14.3 136)">CALCULATED-</text>
<text x="16.6" y="136" transform="rotate(-90 16.6 136)">DESIGNED</text>
<text x="21.7" y="135.4" transform="rotate(-90 21.7 135.4)">CHECKED</text>
<text x="14.2" y="157.6" transform="rotate(-90 14.2 157.6)">ARCHITECT</text>
<text x="14.2" y="172.7" transform="rotate(-90 14.2 172.7)">LANDSCAPE</text>
<text x="14.2" y="182.8" transform="rotate(-90 14.2 182.8)">SENIOR</text>
<text x="11.4" y="276.9">BORDER LAST REVISED 7/2/2010</text>
</g>
<g font-size="1.3">
<text x="403.4" y="23.7" transform="rotate(-47 403.4 23.7)">S</text>
<text x="404.1" y="23" transform="rotate(-41 404.1 23)">E</text>
<text x="404.9" y="22.3" transform="rotate(-35 404.9 22.3)">D</text>
<text x="406.5" y="21.3" transform="rotate(-24 406.5 21.3)">L</text>
<text x="407.4" y="20.9" transform="rotate(-18 407.4 20.9)">A</text>
<text x="408.4" y="20.6" transform="rotate(-12 408.4 20.6)">N</text>
<text x="409.4" y="20.4" transform="rotate(-6 409.4 20.4)">D</text>
<text x="410.3" y="20.3" transform="rotate(-1 410.3 20.3)">S</text>
<text x="411.3" y="20.3" transform="rotate(6 411.3 20.3)">C</text>
<text x="413.3" y="20.5" transform="rotate(17 413.3 20.5)">P</text>
<text x="414.3" y="20.8" transform="rotate(22 414.3 20.8)">E</text>
<text x="416" y="21.7" transform="rotate(34 416 21.7)">A</text>
<text x="416.9" y="22.2" transform="rotate(39 416.9 22.2)">R</text>
<text x="417.6" y="22.8" transform="rotate(45 417.6 22.8)">C</text>
<text x="418.3" y="23.6" transform="rotate(51 418.3 23.6)">H</text>
<text x="7" y="27.7">x</text>
<text x="354.3" y="24.5">LICENSED LANDSCAPE ARCHITECT</text>
<text x="401.3" y="28.1" transform="rotate(-75 401.3 28.1)">L</text>
<text x="401.5" y="27.2" transform="rotate(-70 401.5 27.2)">I</text>
<text x="401.9" y="26.2" transform="rotate(-64 401.9 26.2)">C</text>
<text x="402.3" y="25.3" transform="rotate(-58 402.3 25.3)">E</text>
<text x="402.8" y="24.5" transform="rotate(-52 402.8 24.5)">N</text>
<text x="419" y="24.3" transform="rotate(57 419 24.3)">I</text>
<text x="419.5" y="25.2" transform="rotate(63 419.5 25.2)">T</text>
<text x="420" y="26" transform="rotate(68 420 26)">E</text>
<text x="420.3" y="27" transform="rotate(74 420.3 27)">C</text>
<text x="420.6" y="27.9" transform="rotate(80 420.6 27.9)">T</text>
<text x="354.3" y="33.5">PLANS APPROVAL DATE</text>
<text x="7" y="84.4">x</text>
<text x="7" y="140.9">x</text>
<text x="7" y="197.6">x</text>
<text x="430.7" y="236.8" transform="rotate(-90 430.7 236.8)">15:37</text>
<text x="428.1" y="240.2" transform="rotate(-90 428.1 240.2)">=&gt; 17-APR-2020</text>
<text x="430.7" y="240.5" transform="rotate(-90 430.7 240.5)">=&gt;</text>
<text x="428.1" y="250.3" transform="rotate(-90 428.1 250.3)">PLOTTED</text>
<text x="430.7" y="250.6" transform="rotate(-90 430.7 250.6)">PLOTTED</text>
<text x="7" y="254.3">x</text>
<text x="428.1" y="256.6" transform="rotate(-90 428.1 256.6)">DATE</text>
<text x="430.7" y="256.6" transform="rotate(-90 430.7 256.6)">TIME</text>
<text x="76.5" y="275.5">USERNAME =&gt; s111271</text>
<text x="174.8" y="276">RELATIVE BORDER SCALE</text>
<text x="76.5" y="278.1">DGN FILE =&gt;</text>
<text x="91.1" y="278.1">Sht19-Example-B4 IQLS.dgn</text>
<text x="181.4" y="277.9">IS IN INCHES</text>
</g>
<g font-size="1.2">
<text x="352.2" y="9.2">Dist</text>
<text x="360.3" y="9.2">COUNTY</text>
<text x="374.5" y="9.2">ROUTE</text>
<text x="387.8" y="10.1">TOTAL PROJECT</text>
<text x="389.9" y="8.2">POST MILES</text>
<text x="408.5" y="8.2">SHEET</text>
<text x="410.6" y="10.1">No.</text>
<text x="416.4" y="10.1">SHEETS</text>
<text x="417.1" y="8.2">TOTAL</text>
<text x="353.3" y="41.1">THE ACCURACY OR COMPLETENESS OF SCANNED</text>
<text x="353.3" y="39.2">OR AGENTS SHALL NOT BE RESPONSIBLE FOR</text>
<text x="353.3" y="37.3">THE STATE OF CALIFORNIA OR ITS OFFICERS</text>
<text x="353.3" y="42.9">COPIES OF THIS PLAN SHEET.</text>
<text x="218.7" y="275.3">0</text>
<text x="231.5" y="275.4">1</text>
<text x="244.2" y="275.3">2</text>
<text x="256.7" y="275.5">3</text>
</g>
<g font-size="1">
<text x="426.9" y="266.5" transform="rotate(-90 426.9 266.5)">REVISION</text>
<text x="426.9" y="271.5" transform="rotate(-90 426.9 271.5)">LAST</text>
</g>
<g font-size=".8">
<text x="406.5" y="34.2">Renewal Date</text>
<text x="407.5" y="31.1">Signature</text>
<text x="409.4" y="37.3">Date</text>
</g>
<g font-size=".5">
<text x="19.2" y="242" transform="rotate(-90 19.2 242)">R</text>
<text x="19.2" y="264.4" transform="rotate(-90 19.2 264.4)">R</text>
</g>
</svg>
